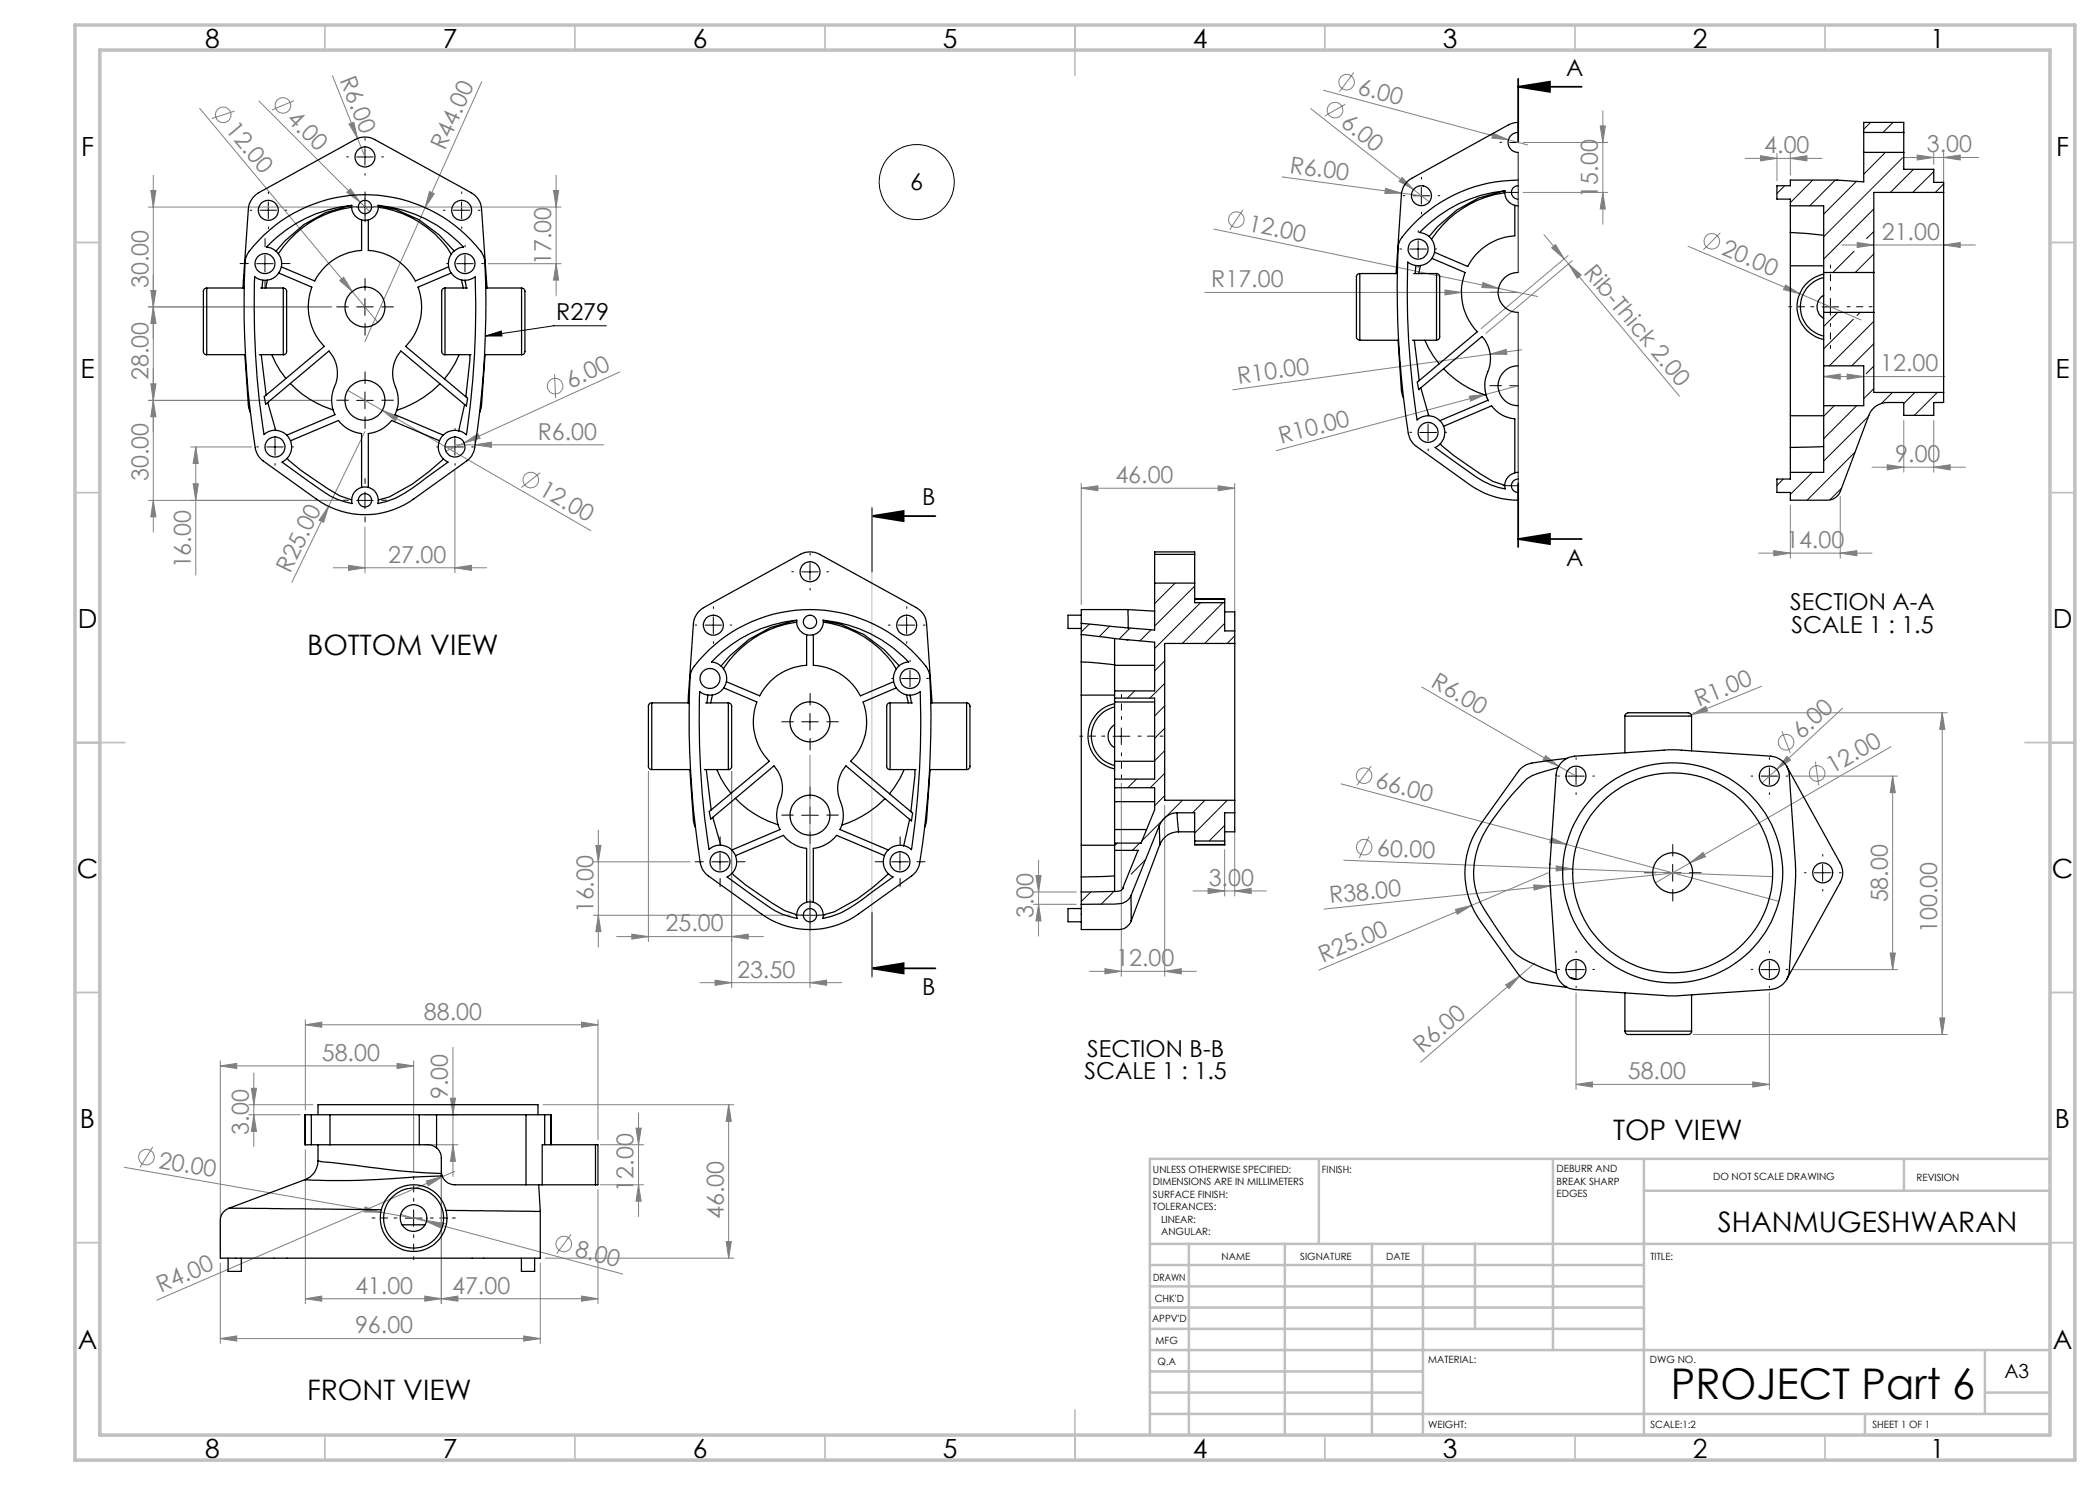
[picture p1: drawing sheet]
<svg xmlns="http://www.w3.org/2000/svg" width="420mm" height="297mm" viewBox="0 0 420 297" stroke-linecap="round" stroke-linejoin="round" font-family="sans-serif">
<g fill="none" stroke="#808080" stroke-width=".2">
<path d="M66.5 15.2l6.5 16.2M96.3 16.3l-11.3 25.2M264.7 18.1l40.8 10.9M270.8 14.5l-2.9 3.8M30.2 38.1h1l-.5 3.3zM30.7 35.1v71.3M39.9 21.7l30.5 36.6M46.9 22.2l-4.5 1.5M51.8 20.2l20.2 20.3M58.8 20.1l-4.4 1.9M69.8 24.8l1-.4 .7 3.3zM70.1 37.7l1.9 2.8-2.6-2z"/>
<path d="M85.9 38.3l1 .4-1.9 2.8zM110.7 38.1h1l-.5 3.3zM111.2 35.1v24M256.4 35.4l23.9 3.2M262.1 21.7l23.8 18.7M269.1 20.8l-4.2 2.4M277.1 37.7l3.2 .9-3.3 .1zM280.3 38.6l4 .6M280.4 35.5l2.3 2.4-2.9-1.6zM298.6 26.6l3.1 1.4-3.3-.4zM304.6 38.5h17M304.6 28.5h17"/>
<path d="M320 25.2h1.1l-.5 3.3zM320.6 38.5l.5 3.3h-1.1zM320.6 22.2v22.6M349 31.7h15.4M352.1 31.1l3.3 .6-3.3 .5zM355.4 30.7v5.5M358.1 31.7l3.3-.6v1.1zM358.1 30.7v4.3M380.4 31.5h15.3M383.4 31l3.4 .5-3.4 .5zM386.8 30.5v2.4M388.7 31.5l3.3-.5v1z"/>
<path d="M388.7 30.5v7M29.7 41.4h39.3M30.2 58.1h1l-.5 3.3zM67.9 56.1l.8-.6 1.7 2.8zM70.4 58.3l5.2 6.2M72 40.5l1.9 1.8M77 41.4h35.2M85 41.5l-12 26.8M97.6 52.7h14.6M111.2 52.7l.5 3.3h-1zM240.9 58.5h62.7M242.8 45.8l56.9 11.9"/>
<path d="M248.6 41.9l-2.6 4M289 58l3.3 .5-3.3 .5zM296.6 56.5l3.1 1.2-3.3-.2zM299.7 57.7l7.9 1.6M308.8 46.9l4 4.9M310.3 49.6l.8-.7 1.7 2.9zM312.8 51.8l.9 1M313.6 51.1l-17.4 14.6M313.7 52.8l2.5 2.2-.7 .7zM313.7 52.8l22.2 26.4M314.5 52.1l-17.3 14.6M337.6 49.2l22.3 9.5"/>
<path d="M344.1 46.6l-3.4 3.3M357.1 57l2.8 1.7-3.2-.8zM359.9 58.7l12.3 5.3M368.4 49h26.7M371.4 48.5l3.4 .5-3.4 .5zM388.7 49l3.3-.5v1zM29.7 61.4h36.6M30.2 76.8h1l-.5 3.3zM30.7 61.4l.5 3.3h-1zM69.5 78.1l48.7 28M110.9 74.9l.2 4.7M123.9 74.4l-34.7 15.8"/>
<path d="M293.9 79.2l3.3-.3-3.1 1.3zM297 77.9l.3 1.3 .5 1.2M298 70.8l3.2-.9 .2 1zM303.6 77.1l-48.4 13M304.3 70l-57.7 8M364.7 75.3l3.4-.5v1zM364.7 75.3h24.2M369.4 74.8l3.3 .5-3.3 .5zM29.7 80.1h36.6M30.7 80.1l.5 3.3h-1zM38.1 89.4h12.2M38.6 96.8h1.1l-.5 3.3z"/>
<path d="M39.2 89.4l.5 3.3h-1.1zM39.2 89.4v25.6M73 86.3l-7.3 15M76.4 82.1l3.2 1.2-.5 .9zM91 89h29.7M91 94v20.6M92.8 88.6l2.8-1.9 .4 1zM94.9 88l.1 .6M95 89l3.3-.6v1.1zM108.1 94.5l-3.8 3M216.3 97.6l3.3-.4v.9zM216.3 96.7v24.2"/>
<path d="M216.3 97.6h30.6M243.6 97.2l3.3 .4-3.3 .5zM246.9 96.7v26.7M368.1 99.3v12.4M374.4 93.4h18.7M377.4 93l3.4 .4-3.4 .6zM380.8 84.1v10.3M386.8 93.4l3.2-.4v1zM386.8 84.1v10.3M30.7 100.1l.5 3.3h-1zM65.7 101.3l-1 3.2-.9-.5zM65.7 101.3l-7.3 15.1"/>
<path d="M66.6 113.6h30.7M67.7 100.1h-38M69.7 113.1l3.3 .5-3.3 .5zM73 105.4v9.2M91 113.6l3.3-.5v1zM351.7 110.6h22.7M354.8 110.1l3.3 .5-3.3 .6zM358.1 101v10.7M368.1 110.6l3.3-.5v1.1zM284.3 137.4l27.4 15.8M352.3 137.3l-14 5.7M129.7 154.3v34"/>
<path d="M146.3 154.3v43.3M162 151v46.6M224.3 156.6v38.7M268.2 156.8l45.1 12.1M274.2 153.2l-2.8 3.9M309.1 151.1l2.6 2.1-3.1-1.2zM311.7 153.2l3.5 2M338.3 143l2.8-1.7 .4 .9zM338.3 143l-.7 .2M338.7 142.6h50.8M355.4 153.9l-3 2.7M356.4 146.2l1.7 4.5"/>
<path d="M357.4 151.3l.7 .7-2.7 1.9zM358.5 155.2h21M363.1 152.3l.6 4.8M368.5 141.6l-13.1 12.3M378.2 149.3l-40.2 23.3M378.5 155.2v38.7M378.5 155.2l.6 3.3h-1.1zM388.4 142.6l.6 3.3h-1.1zM388.4 142.6v64.3M118.7 172.4h19.3M119.2 169.1h1l-.5 3.3zM119.7 166v23.4"/>
<path d="M206.7 178.4h8.6M207.2 175.1h1l-.5 3.3zM207.7 172v15.2M232.9 161.1v34.2M238.6 178.2h14.7M241.6 177.7l3.3 .5-3.3 .5zM244.9 169.9v9.3M246.9 178.2l3.3-.5v1zM246.9 165.4v13.8M268.7 172l45.8 1.8M273.8 167.2l-1.9 4.4M306.7 177l3.4 .2-3.3 .8z"/>
<path d="M309.7 174.6l-45.9 19.4M310.1 177.2l-45.3 4.6M310.1 177.3l.1 .8M310.2 167.5l3.1 1.4-3.3-.4zM311.3 173.2l3.2 .6-3.3 .4zM313.3 168.9l42.5 11.4M314.5 173.8l40 1.5M335.2 174.6l-25.1 2.6M338 172.6l2.6-2.1 .5 .8zM338 172.6l-6.9 4M118.7 183.1h39.3M119.7 183.1l.5 3.2h-1z"/>
<path d="M123.3 187.3h29.4M126.4 186.8l3.3 .5-3.3 .5zM140 196.5h28.3M143 196l3.3 .5-3.3 .6zM146.3 187.3l3.3-.5v1zM162 196.5l3.3-.5v1.1zM206.7 180.9h8.6M207.7 180.9l.5 3.3h-1zM217.9 194.3h21.4M221 193.7l3.3 .6-3.3 .5zM232.9 194.3l3.4-.6v1.1zM291.1 181.9l3.2-.8-2.8 1.7z"/>
<path d="M301.1 197l2.9-1.8-2.2 2.5zM304 195.2l-19.9 17.2M307 192.6l-3 2.6M315.2 198.6v19.3M353.9 198.6v19.3M358.5 193.9h21M378 190.6h1.1l-.6 3.3zM44.1 213.2l3.2-.5v1zM44.1 212.2v38.4M44.1 213.2h38.6M50.3 217.7h1l-.5 3.2zM50.8 214.6v14.7"/>
<path d="M61.1 205l3.2-.6v1.1zM61.1 203.9v18.1M61.1 205h58.5M79.4 212.7l3.3 .5-3.3 .5zM82.7 212.2v22.1M90.1 219.6h1l-.5 3.4zM90.6 209.5v25.8M116.3 204.4l3.3 .6-3.3 .5zM119.6 203.9v24.1M315.2 216.9l3.3-.5v1zM315.2 216.9h38.7M338.7 206.9h50.8"/>
<path d="M350.6 216.4l3.3 .5-3.3 .5zM387.9 203.6h1.1l-.6 3.3zM24.9 233.5l51.3 9M30.6 229.4l-2.6 4.1M49.8 223h10.2M49.8 220.9h12.8M50.8 223l.5 3.3h-1zM61.1 229.9v30.8M84.9 223h6.7M84.9 228.9h6.7M85.3 236.2l3.2-.9-2.8 1.8zM88.3 235.3v25.4"/>
<path d="M88.5 235.3l-57.1 24.7M90.6 228.9l.5 3.4h-1zM90.9 234.3l-2.4 1M108.6 220.9h38.2M119.6 237.9v22.8M120.1 228.9h8.6M120.1 237h8.6M127.2 225.6h1l-.5 3.3zM127.7 222.6v20.7M127.7 237l.5 3.2h-1zM145.7 220.9l.6 3.4h-1.1zM145.7 220.9v30.7"/>
<path d="M44.1 252.6v16.1M61.1 259.7l3.2-.5v1zM61.1 259.7h58.5M73 241.4l3.2 1.1-3.4-.1zM76.2 242.5l13.1 2.3M80.2 242.9l5.1 1.4M84.9 259.2l3.4 .5-3.4 .5zM85.3 244.3l3.3 .4-.3 1zM85.3 244.3l39.2 10.5M88.3 259.7l3.3-.5v1zM108.1 252.6v16.1M109 251.6h37.8"/>
<path d="M114.2 246.9l-2.9 3.8M116.3 259.2l3.3 .5-3.3 .5zM145.2 248.3h1.1l-.6 3.3zM44.1 267.7l3.2-.5v1zM44.1 267.7h64M104.7 267.2l3.4 .5-3.4 .5z"/>
<circle cx="269.3" cy="16.4" r="1.56"/>
<circle cx="44.6" cy="23" r="1.54"/>
<circle cx="56.6" cy="21.1" r="1.56"/>
<circle cx="267" cy="22" r="1.55"/>
<circle cx="247.3" cy="43.9" r="1.56"/>
<circle cx="342.4" cy="48.3" r="1.56"/>
<circle cx="111" cy="77.2" r="1.56"/>
<circle cx="106.1" cy="96" r="1.56"/>
<circle cx="272.8" cy="155.1" r="1.55"/>
<circle cx="357.2" cy="148.5" r="1.56"/>
<circle cx="363.4" cy="154.7" r="1.56"/>
<circle cx="272.8" cy="169.4" r="1.56"/>
<circle cx="29.3" cy="231.4" r="1.57"/>
<circle cx="112.8" cy="248.8" r="1.55"/>
</g>
<g fill="none" stroke="#000" stroke-width=".2">
<path d="M71.3 31.4h3.3M73 29.7v3.4M73 39.7v3.4M282.6 39.2h3.4M284.3 37.5v3.3M301.9 28.5h1.7M301.9 38.5h1.7M51.3 52.7h3.3M52 42h3.3M53 51.1v3.3M53.7 40.4v3.3M71.3 41.4h3.3"/>
<path d="M73 59.7v3.4M90.7 42h3.3M91.3 52.7h3.4M92.3 40.4v3.3M93 51.1v3.3M281.9 49.8h3.4M283.6 48.2v3.3M301.9 58.5h1.7M366.1 59.7v3.3M71.3 61.4h3.3M73 78.4v3.3M97.1 67.2l3.2-1 .1 1z"/>
<path d="M121.3 65.2h-10.5l-13.7 2M301.9 77.1h1.7M364.4 61.4h3.3M53.3 89.4h3.4M55 87.7v3.3M71.3 80.1h3.3M73 98.4v3.3M89.3 89.4h3.4M91 87.7v3.3M284 86.5h3.3M285.6 84.8v3.4M301.9 97.2h1.7"/>
<path d="M71.3 100.1h3.3M160.3 114.4h3.4M162 112.7v3.3M141 125h3.3M142.7 123.4v3.3M179.7 125h3.3M180.3 135.7h3.4M181.3 123.4v3.3M182 134.1v3.3M160.3 144.4h3.4M162 142.7v3.3M222.6 147.2h3.4"/>
<path d="M224.3 145.6v3.3M313.5 155.2h3.4M315.2 153.6v3.3M352.2 155.2h3.3M353.9 153.6v3.3M142.3 172.4h3.4M144 170.7v3.3M160.3 163.1h3.4M162 161.4v3.3M178.3 172.4h3.4M180 170.7v3.3M332.9 174.6h3.3"/>
<path d="M334.5 172.9v3.3M362.9 174.6h3.3M364.5 172.9v3.3M160.3 183.1h3.4M162 181.4v3.3M313.5 193.9h3.4M315.2 192.2v3.4M352.2 193.9h3.3M353.9 192.2v3.4M81.1 243.6h3.3M82.7 242v3.3"/>
<circle cx="183.3" cy="36.4" r="7.5"/>
</g>
<path d="M303.6 17.4l6.4-1.1v2.1zM303.6 17.4h12.7M303.6 15.8v12.7M303.6 96.7v12.7M174.4 103.2l6.3-1v2zM174.4 103.2h12.7M174.4 101.6v12.7M303.6 107.8l6.4-1v2zM303.6 107.8h12.7M174.4 193.7l6.3-1.1v2.1zM174.4 182.6v12.7M174.4 193.7h12.7" fill="none" stroke="#000" stroke-width=".35"/>
<g fill="none" stroke="#000" stroke-width=".2" stroke-dasharray="15.2 1.3 1.3 1.3">
<path d="M53.7 38.7v-.3M69.7 31.4h-.4M73 28v-.3M73 34.7v.3M73 39.7v-1.3M76.3 31.4h.4M92.3 38.7v-.3M281 39.1h-.4M284.3 35.8v-.3M287.6 39.1h.4M300.3 28.5h-.3M302 38.5h-1.4"/>
<path d="M49.7 52.7h-1.7M50.3 42h-.3M53 49.4v-1.7M53 56v1.7M53.7 45.4v.3M56.3 52.7h1.7M57 42h.3M71.3 41.4h-1.3M73 43v1.4M73 58v-2.3M74.7 41.4h1.3M89 42h-.3"/>
<path d="M89.7 52.7h-.4M92.3 45.4v.3M93 49.4v-.4M93 56v.4M95.7 42h.3M96.3 52.7h.4M280.3 49.8h-.3M283.6 46.5v-.4M283.6 53.1v.4M284.3 42.5v.3M287 49.8h.3M300.3 58.5h-2.3"/>
<path d="M69.7 61.4h-2.4M73 64.7v2.3M73 76.7v-2.3M76.3 61.4h2.4M300.3 77.1h-2.3M51.7 89.4h-.4M55 86v-.3M55 92.7v.3M58.3 89.4h.4M69.7 80h-2.4M73 96.7v-1M73 83.4v2.3"/>
<path d="M76.3 80h2.4M87.7 89.4h-.4M91 86v-.3M91 92.7v.3M94.3 89.4h.4M282.3 86.5h-.3M285.6 83.1v-.3M285.6 89.8v.3M289 86.5h.3M302 97.1h-1.4M69.7 100h-1M73 103.4v1"/>
<path d="M76.3 100h1M158.7 114.4h-.3M162 111v-.3M162 117.7v.3M165.4 114.4h.3M139.4 125h-.4M142.7 121.7v-.3M142.7 128.4v.3M146 125h.4M178 125h-.3M178.7 135.7h-.3M181.4 121.7v-.3"/>
<path d="M181.4 128.4v.3M182 132.4v-.4M182 139v.4M184.7 125h.3M185.4 135.7h.3M158.7 144.4h-2.3M162 159.7v-2.3M162 141v-2.3M162 147.7v2.3M165.4 144.4h2.3M311.9 155.2h-.3M315.2 151.9v-.3"/>
<path d="M315.2 158.6v.3M318.6 155.2h.3M350.6 155.2h-.4M353.9 151.9v-.3M353.9 158.6v.3M357.2 155.2h.4M140.7 172.4h-1.7M144 169v-1.6M144 175.7v1.7M147.4 172.4h1.6M158.7 163h-2.3M162 166.4v2.3"/>
<path d="M165.4 163h2.3M176.7 172.4h-1.7M180 169v-1.6M180 175.7v1.7M183.4 172.4h1.6M331.2 174.6h-2.3M334.6 171.2v-2.3M334.6 177.9v2.3M337.9 174.6h2.3M361.2 174.6h-.3M364.6 171.2v-.3M364.6 177.9v.3"/>
<path d="M367.9 174.6h.3M160.4 183h-1.4M162 181.4v-1.4M162 184.7v1.3M163.7 183h1.3M311.9 193.9h-.3M315.2 190.6v-.4M315.2 197.2v.4M318.6 193.9h.3M350.6 193.9h-.4M353.9 190.6v-.4M353.9 197.2v.4"/>
<path d="M357.2 193.9h.4"/>
</g>
<path d="M366.1 58v-5M362.8 61.3h-5M366.1 64.7v5M369.4 61.3h5M221 147.2h-5M224.3 143.9v-5M224.3 150.6v5M227.6 147.2h5M79.4 243.6h-5M82.7 240.3v-5M82.7 246.9v5M86.1 243.6h5" fill="none" stroke="#000" stroke-width=".2" stroke-dasharray="15.2 1.3 1.3 1.3" stroke-dashoffset="14.6"/>
<path d="M174.4 101.2v94.5" fill="none" stroke="#c0c0c0" stroke-width=".2"/>
<g fill="none" stroke="#c0c0c0" stroke-width=".35">
<path d="M65 5v5M115 5v5M165 5v5M215 5v10M265 5v5M315 5v5M365 5v5M15 48.5h5M410 48.5h5M15 98.5h5M410 98.5h5M15 148.5h10"/>
<path d="M405 148.5h10M15 198.5h5M410 198.5h5M15 248.5h5M410 248.5h5M65 287v5M115 287v5M165 287v5M215 282v10M265 287v5M315 287v5M365 287v5"/>
</g>
<g fill="none" stroke="#c0c0c0" stroke-width=".5">
<path d="M263.8 231.8v17M310.6 231.8v38.2M328.8 231.8v55.2M328.8 238.2h81.2M380.8 231.8v6.4M410 231.8h-180v55.2M230 248.8h180M230 257.3h98.8M230 253h98.8M237.8 248.8v38.2M257 248.8v38.2M274.4 248.8v38.2"/>
<path d="M284.6 248.8v38.2M295 248.8v17M230 265.8h98.8M230 261.5h98.8M230 278.5h54.6M230 274.3h54.6M230 270h180M397 278.5h13M397 270v12.8M230 282.8h180M373 282.8v4.2"/>
</g>
<path d="M15 5h400v287h-400zM20 10h390v277h-390z" fill="none" stroke="#c0c0c0" stroke-width=".7"/>
<g fill="#000">
<path d="M97.1 67.2l3.2-1 .1 1z"/>
<path d="M303.6 17.4l6.4-1.1v2.1zM303.6 107.8l6.4-1v2z"/>
<path d="M174.4 103.2l6.3-1v2zM174.4 193.7l6.3-1.1v2.1z"/>
</g>
<g fill="#808080">
<path d="M69.8 24.8l1-.4 .7 3.3z"/>
<path d="M67.9 56.1l.8-.6 1.7 2.8z"/>
<path d="M70.1 37.7l1.9 2.8-2.6-2z"/>
<path d="M280.4 35.5l2.3 2.4-2.9-1.6z"/>
<path d="M309.1 151.1l2.6 2.1-3.1-1.2z"/>
<path d="M357.1 57l2.8 1.7-3.2-.8z"/>
<path d="M310.2 167.5l3.1 1.4-3.3-.4z"/>
<path d="M298.6 26.6l3.1 1.4-3.3-.4z"/>
<path d="M296.6 56.5l3.1 1.2-3.3-.2z"/>
<path d="M73 241.4l3.2 1.1-3.4-.1z"/>
<path d="M277.1 37.7l3.2 .9-3.3 .1z"/>
<path d="M311.3 173.2l3.2 .6-3.3 .4z"/>
<path d="M289 58l3.3 .5-3.3 .5z"/>
<path d="M306.7 177l3.4 .2-3.3 .8z"/>
<path d="M298 70.8l3.2-.9 .2 1z"/>
<path d="M293.9 79.2l3.3-.3-3.1 1.3z"/>
<path d="M338.3 143l2.8-1.7 .4 .9z"/>
<path d="M291.1 181.9l3.2-.8-2.8 1.7z"/>
<path d="M85.3 236.2l3.2-.9-2.8 1.8z"/>
<path d="M92.8 88.6l2.8-1.9 .4 1z"/>
<path d="M338 172.6l2.6-2.1 .5 .8z"/>
<path d="M301.1 197l2.9-1.8-2.2 2.5z"/>
<path d="M357.4 151.3l.7 .7-2.7 1.9z"/>
<path d="M65.7 101.3l-1 3.2-.9-.5z"/>
<path d="M85.9 38.3l1 .4-1.9 2.8z"/>
<path d="M76.4 82.1l3.2 1.2-.5 .9z"/>
<path d="M85.3 244.3l3.3 .4-.3 1z"/>
<path d="M313.7 52.8l2.5 2.2-.7 .7zM310.3 49.6l.8-.7 1.7 2.9z"/>
<path d="M116.3 259.2l3.3 .5-3.3 .5zM88.3 259.7l3.3-.5v1z"/>
<path d="M79.4 212.7l3.3 .5-3.3 .5zM44.1 213.2l3.2-.5v1z"/>
<path d="M95 89l3.3 .5v-1.1zM354.8 110.1l3.3 .5-3.3 .6zM368.1 110.6l3.3-.5v1.1z"/>
<path d="M69.7 113.1l3.3 .5-3.3 .5zM91 113.6l3.3-.5v1z"/>
<path d="M315.2 216.9l3.3-.5v1zM350.6 216.4l3.3 .5-3.3 .5z"/>
<path d="M126.4 186.8l3.3 .5-3.3 .5zM146.3 187.3l3.3-.5v1z"/>
<path d="M162 196.5l3.3-.5v1.1zM143 196l3.3 .5-3.3 .6z"/>
<path d="M371.4 48.5l3.4 .5-3.4 .5zM388.7 49l3.3-.5v1zM383.4 31l3.4 .5-3.4 .5zM388.7 31.5l3.3-.5v1z"/>
<path d="M221 193.7l3.3 .6-3.3 .5zM232.9 194.3l3.4-.6v1.1z"/>
<path d="M243.6 97.2l3.3 .4-3.3 .5zM216.3 97.6l3.3-.4v.9zM246.9 178.2l3.3-.5v1zM241.6 177.7l3.3 .5-3.3 .5z"/>
<path d="M386.8 93.4l3.2-.4v1zM377.4 93l3.4 .4-3.4 .6z"/>
<path d="M90.1 219.6h1l-.5 3.4zM90.6 228.9l.5 3.4h-1z"/>
<path d="M127.2 225.6h1l-.5 3.3zM127.7 237l.5 3.2h-1z"/>
<path d="M38.6 96.8h1.1l-.5 3.3zM39.2 89.4l.5 3.3h-1.1zM320.6 38.5l.5 3.3h-1.1zM320 25.2h1.1l-.5 3.3z"/>
<path d="M50.8 223l.5 3.3h-1zM50.3 217.7h1l-.5 3.2zM30.7 61.4l.5 3.3h-1zM30.2 38.1h1l-.5 3.3zM30.7 100.1l.5 3.3h-1zM30.2 76.8h1l-.5 3.3z"/>
<path d="M388.4 142.6l.6 3.3h-1.1zM387.9 203.6h1.1l-.6 3.3z"/>
<path d="M378.5 155.2l.6 3.3h-1.1zM378 190.6h1.1l-.6 3.3zM30.2 58.1h1l-.5 3.3zM30.7 80.1l.5 3.3h-1zM110.7 38.1h1l-.5 3.3zM111.2 52.7l.5 3.3h-1zM119.2 169.1h1l-.5 3.3zM119.7 183.1l.5 3.2h-1z"/>
<path d="M145.2 248.3h1.1l-.6 3.3zM145.7 220.9l.6 3.4h-1.1z"/>
<path d="M207.2 175.1h1l-.5 3.3zM207.7 180.9l.5 3.3h-1z"/>
<path d="M61.1 205l3.2-.6v1.1zM116.3 204.4l3.3 .6-3.3 .5zM61.1 259.7l3.2-.5v1zM84.9 259.2l3.4 .5-3.4 .5z"/>
<path d="M364.7 75.3l3.4-.5v1zM369.4 74.8l3.3 .5-3.3 .5z"/>
<path d="M352.1 31.1l3.3 .6-3.3 .5zM358.1 31.7l3.3-.6v1.1z"/>
<path d="M44.1 267.7l3.2-.5v1zM104.7 267.2l3.4 .5-3.4 .5z"/>
</g>
<g fill="none" stroke="#000" stroke-width=".25">
<path d="M301 38.2a22.7 22.7 0 0 0-15.2 9.1M301 38.6a20.9 20.9 0 0 0-14.7 9.2M303.6 37.1a1.34 1.34 0 0 0-1.3 1.4 1.34 1.34 0 0 0 1.3 1.3M303.6 36a29.2 29.2 0 0 0-23.6 12.2l-.2 .5a169.4 169.4 0 0 0 2.1 38.7l.5 1.1 .6 .5 10.9 7.9a16.7 16.7 0 0 0 9.7 3.1M303.6 26.5a1.99 1.99 0 0 0-2 2 1.99 1.99 0 0 0 2 2M303.6 24.5l-1 .1-.9 .4-19.3 10.7a4 4 0 0 0-2.1 3.2l-1 14.3M372.7 30.5v5.9a111.1 111.1 0 0 0-14.6-.4v1.1h-2.7v2.7h2.7v1.4M372.7 26.5v4M372.7 30.5h8.1M372.7 26.5v-2h8.1v2M372.7 26.5h8.1M380.8 26.5v4"/>
<path d="M380.8 30.5v3.4h6v2.6h1.9v2M388.7 38.5v40M388.7 38.5h-13.9v16M41.3 57.6a.87 .87 0 0 0-.6 1.2v11a.8 .8 0 0 0 .6 1.1M41.3 57.6v13.3M41.3 57.6h7.5M48.7 56.1l1-14.3a4.2 4.2 0 0 1 2-3.2l19.3-10.7a4.1 4.1 0 0 1 3.9 0l19.4 10.7a4 4 0 0 1 2 3.2l1 14.3M48.7 56.1l-.1 1.5M48.7 56.1h.2M52.1 57.6h4.6M52.6 56l-.2 1.6M52.8 47a29.2 29.2 0 0 1 43.7 3.8l.3 .8a129.5 129.5 0 0 1 .1 19.5l-.2 3.7a129.5 129.5 0 0 1-1.9 15.5l-.6 1.1-.6 .6-10.9 7.8a16.7 16.7 0 0 1-19.4 0l-10.6-7.6a3.9 3.9 0 0 1-1.7-2.6 175 175 0 0 1-1.9-38l.7-1.3z"/>
<path d="M53.3 49.4a27 27 0 0 1 17-8.3 2.67 2.67 0 0 0 2.7 3 2.67 2.67 0 0 0 2.6-3 27.2 27.2 0 0 1 17.1 8.3 3.3 3.3 0 0 0-2.8 4.6 3.3 3.3 0 0 0 5.1 1.4 171.8 171.8 0 0 1-1.7 31.6 3.3 3.3 0 0 0-5.1 .5 3.3 3.3 0 0 0 1.4 4.9l-4.2 3.1a22.5 22.5 0 0 1-9.8 5.2 2.66 2.66 0 0 0-2.6-3.3 2.66 2.66 0 0 0-2.6 3.3 13.5 13.5 0 0 1-5.7-2.4l-8.3-5.9a3.3 3.3 0 0 0 1.4-4.8 3.3 3.3 0 0 0-5-.7 165.6 165.6 0 0 1-1.9-31.6 3.3 3.3 0 0 0 5.2-1.3 3.3 3.3 0 0 0-2.8-4.6zM53.5 56l-.4 1.6M55.7 54.6l6.7 2.8a11.5 11.5 0 0 0 2.4 11.9l-12 10 .3 1.6 12.7-10.7a6.9 6.9 0 0 1 .8 7.8 6.5 6.5 0 0 0 .4 4.9l-9.6 4.1M56.7 57.6a.87 .87 0 0 1 .6 1.2v11a.8 .8 0 0 1-.6 1.1M56.7 57.6v13.3M70.3 41.1a22.7 22.7 0 0 0-15.1 9.1M70.3 41.4a20.8 20.8 0 0 0-14.6 9.4M72.3 44v6.1a11.2 11.2 0 0 0-9.4 6.1l-6.6-2.8M73.7 44v6.1a11.3 11.3 0 0 1 9.4 6.1l6.6-2.8M75.6 41.1a23.1 23.1 0 0 1 15.2 9.1M75.7 41.4a20.4 20.4 0 0 1 14.5 9.4M89 57.6a.87 .87 0 0 0-.7 1.2v11a.8 .8 0 0 0 .7 1.1"/>
<path d="M89 57.6v13.3M89 57.6h4.5M90.2 54.6l-6.6 2.8a11.3 11.3 0 0 1-2.5 11.9l12.4 10.4-.2 1.5-13.1-11a7 7 0 0 0-.9 7.8l.2 .7a6.2 6.2 0 0 1-.5 4.2l9.7 4.1M92.3 56l.4 1.6M93 56.1l.3 1.5M97.1 56.1h.2M97.2 57.6h7.1M97.3 56.1l.1 1.5M104.3 57.6a.87 .87 0 0 1 .7 1.2v11a.8 .8 0 0 1-.7 1.1M104.3 57.6v13.3M272 54.7a.85 .85 0 0 0-.7 1.2v11.4a.69 .69 0 0 0 .7 .7M272 54.7v13.3"/>
<path d="M272 54.7h7.5M279.3 53.2l-.1 1.5M279.3 53.2h.2M282.8 54.7h4.5M283.2 53.1l-.2 1.6M284.1 53.1l-.4 1.6M286.4 51.7l6.6 2.8a11.4 11.4 0 0 0 2.5 11.9l-12 10 .2 1.5 12.7-10.6a6.9 6.9 0 0 1 .9 7.8 6.8 6.8 0 0 0 .3 4.9l-9.6 4.1M287.3 54.7a.85 .85 0 0 1 .6 1.2v11.4a.69 .69 0 0 1-.6 .7M287.3 54.7v13.3M303 41.1v6.1a11.3 11.3 0 0 0-9.5 6.1l-6.6-2.9M303.6 41.2a2.67 2.67 0 0 1-2.6-3 26.9 26.9 0 0 0-17.1 8.3 3.3 3.3 0 0 1 2.8 4.5 3.3 3.3 0 0 1-5.1 1.4 166.2 166.2 0 0 0 1.8 31.6 3.3 3.3 0 0 1 5 .7 3.3 3.3 0 0 1-1.4 4.8l5.1 3.7a19.7 19.7 0 0 0 8.9 4.6 2.69 2.69 0 0 1 2.6-3.3M303.6 54.5a4 4 0 0 0-4 4 4 4 0 0 0 4 4"/>
<path d="M358.1 46.5l6.6 .6M358.1 41.2v5.3M358.1 53.2v29.9M358.1 46.5v6.7h6.6M358.1 41.2h6.6v13.3M364.7 54.8a6.7 6.7 0 0 0-5.3 6.6 6.7 6.7 0 0 0 5.3 6.5M364.7 59.1a2.66 2.66 0 0 0 0 4.6M364.7 54.5v8M364.7 55.5a6 6 0 0 0-4.6 5.9 6 6 0 0 0 4.6 5.8M364.7 54.5h10.1M374.8 54.5v8M41.3 70.9h7.8"/>
<path d="M49 70.9l.7 10.1 .4 1.5M51.9 70.9h4.8M52.2 70.9l1 8.1M54.4 70.9l1.7 3.3 1.1 1.5M58.1 76.7a20 20 0 0 0 8.5 5.3M88 76.8a21.5 21.5 0 0 1-8.6 5.3M89 70.9h5.2M91.8 70.9l-.8 1.8-2.1 3.1M94 70.9v1.1l-.8 7.4M96.9 70.9h7.4M97 70.9l-.7 10.1-.4 1.5M272 68h7.7"/>
<path d="M279.6 68l.7 10.1 .4 1.5M282.5 68h4.8M282.9 68l.9 8.1M284.2 77.6l1.6 5.5M285 68l.7 1.6 2.1 3.2M288.7 73.8a20 20 0 0 0 8.6 5.3M303.6 73.2a4 4 0 0 0-4 3.9 4 4 0 0 0 4 4M364.7 73.2v7.9M364.7 62.5v10.7M364.7 73.2h8v7.9h-8M364.7 62.5h10.1M374.8 62.5v16h13.9"/>
<path d="M388.7 78.5v2h-1.9v2.6h-6v-2.6h-3.3a4 4 0 0 0-3.7 2.6l-5.7 15.2a2.93 2.93 0 0 1-3.4 1.7h-6.6v-1.5h-2.7v-2.7h2.7v-1.3M53.6 80.5l1.5 5.5M57.4 91.6l.3 .4a81.6 81.6 0 0 0 10.2 7.2l2.4 .8M58.1 88.2l9.6-4.1a6.6 6.6 0 0 0 4.6 2.6v10.8M87.9 88.2l-9.6-4.1a6.7 6.7 0 0 1-4.6 2.6v10.8M88.7 91.8l-3 2.6-3.3 2.4-4.5 2.6-2.2 .6M92.9 80.9l-1.2 5.4M288.1 88.8l.2 .3a84.1 84.1 0 0 0 10.3 7.2l2.4 .8M288.7 85.3l9.6-4.1a6.5 6.5 0 0 0 4.7 2.6v10.8M303.6 95.8a1.34 1.34 0 0 0-1.3 1.4 1.34 1.34 0 0 0 1.3 1.3M358.1 89.5v5M364.7 89.3l-6.6 .2"/>
<path d="M364.7 83.1h-6.6v6.4M364.7 81.1v13.4h-6.6M230.9 110.9v15.1l-5.3-.4M230.9 110.9v-.5h8v.5M230.9 116.6h8M230.9 110.9h8M238.9 119.8h6M238.9 110.9v9.6h6M244.9 119.8v6.4h2M137.7 139l1-14.2a4.1 4.1 0 0 1 2-3.3l19.4-10.6a4.1 4.1 0 0 1 3.8 0l19.4 10.6a3.9 3.9 0 0 1 2 3.3l1 14.2M137.7 139l-.1 1.6M137.7 139h.2"/>
<path d="M141.6 139l-.2 1.6M141.8 130a29.2 29.2 0 0 1 43.7 3.8l.3 .8a129.5 129.5 0 0 1 .1 19.5l-.2 3.7a129.5 129.5 0 0 1-1.9 15.5l-.6 1-.6 .6-10.9 7.9a16.7 16.7 0 0 1-19.4 0l-10.6-7.6a3.9 3.9 0 0 1-1.6-2.7 175 175 0 0 1-2-37.9l.8-1.4zM142.3 132.4a27 27 0 0 1 17-8.4 2.67 2.67 0 0 0 2.7 3 2.67 2.67 0 0 0 2.6-3 27.2 27.2 0 0 1 17.1 8.4 3.3 3.3 0 0 0-2.8 4.5 3.3 3.3 0 0 0 5.1 1.5 171.8 171.8 0 0 1-1.7 31.5 3.3 3.3 0 0 0-5.1 .6 3.3 3.3 0 0 0 1.4 4.9l-4.2 3a22.5 22.5 0 0 1-9.8 5.3 2.66 2.66 0 0 0-2.6-3.3 2.66 2.66 0 0 0-2.6 3.3 13.5 13.5 0 0 1-5.7-2.4l-8.3-5.9a3.3 3.3 0 0 0 1.4-4.8 3.3 3.3 0 0 0-5-.7 165.6 165.6 0 0 1-1.9-31.6 3.3 3.3 0 0 0 5.2-1.4 3.3 3.3 0 0 0-2.8-4.5zM142.5 139l-.4 1.6M144.7 137.6l6.7 2.8a11.5 11.5 0 0 0 2.4 11.9l-11.9 10 .2 1.5 12.7-10.6a6.9 6.9 0 0 1 .8 7.8 6.5 6.5 0 0 0 .4 4.9l-9.6 4.1M159.3 124.1a22.7 22.7 0 0 0-15.1 9.1M159.3 124.4a20.8 20.8 0 0 0-14.6 9.3M161.3 127v6.1a11.2 11.2 0 0 0-9.4 6.1l-6.6-2.9M162.7 127v6.1a11.3 11.3 0 0 1 9.4 6.1l6.6-2.9M164.6 124.1a23.1 23.1 0 0 1 15.2 9.1M164.7 124.4a20.4 20.4 0 0 1 14.5 9.4M179.2 137.6l-6.6 2.8a11.3 11.3 0 0 1-2.5 11.9l12.4 10.3-.2 1.6-13.1-11a7 7 0 0 0-.9 7.8l.2 .7a6.2 6.2 0 0 1-.5 4.2l9.7 4.1"/>
<path d="M181.3 139l.4 1.6M182 139l.3 1.6M186.1 139h.2M186.3 139l.1 1.6M216.3 121.9h9.3M216.3 124.7l9.3 .9M216.3 124.7v2.2l9.3 1.1M216.3 122v2.7M216.3 126.9v5.5M216.3 123h-2.7v2.7h2.7M216.3 132.4l6.6 .6M216.3 139.1v29.9"/>
<path d="M216.3 132.4v6.6M216.3 139h6.6M222.9 133.1v5.1M222.9 139.6h8v16.2h-8M222.9 127.7v5.4M222.9 138.2v2.2M222.9 133.1h8M225.4 127.9l5.5 .5v9.8h-8M225.6 121.9l5.3 .3M225.6 121.9v3.7M244.9 122.4h2v3.8M246.9 128.7v31.4"/>
<path d="M246.9 126.2v2.5M246.9 128.7h-14v31.4h14M130.4 140.6a.87 .87 0 0 0-.7 1.2v11a.8 .8 0 0 0 .7 1.1M130.4 140.6v13.3M130.4 140.6h7.4M130.4 153.9h7.7M138 153.9l.7 10.1 .4 1.5M140.9 153.9h4.8M141.1 140.6h4.6M141.3 153.9l.9 8.1M143.4 153.9l.7 1.6 2.1 3.2M145.7 140.6a.87 .87 0 0 1 .6 1.2v11a.8 .8 0 0 1-.6 1.1"/>
<path d="M145.7 140.6v13.3M147.1 159.7a20 20 0 0 0 8.5 5.3M177 159.7a21.5 21.5 0 0 1-8.6 5.3M178 140.6a.87 .87 0 0 0-.7 1.2v11a.8 .8 0 0 0 .7 1.1M178 140.6v13.3M178 140.6h4.5M178 153.9h5.2M180.8 153.9l-.8 1.7-2.1 3.1M183 153.9v1.1l-.8 7.3M185.9 153.9h7.4M186 153.9l-.7 10.1-.4 1.5M186.2 140.6h7.1"/>
<path d="M193.3 140.6a.87 .87 0 0 1 .7 1.2v11a.8 .8 0 0 1-.7 1.1M193.3 140.6v13.3M222.9 140.7a6.7 6.7 0 0 0-5.3 6.5 6.7 6.7 0 0 0 5.3 6.6M222.9 145a2.7 2.7 0 0 0 0 4.6M222.9 140.4v11.9M222.9 157.5v2.8M222.9 141.4a6 6 0 0 0-4.6 5.8 6 6 0 0 0 4.6 5.9M222.9 157.5h8v4.5l-2.7 6.6h-5.3M222.9 152.3v5.2M222.9 152.3h8M222.9 140.4h8M311.6 153.5l-1.9 .6a14.2 14.2 0 0 0-4.3 1.6 54.2 54.2 0 0 0-8.9 11.5 14.6 14.6 0 0 0 1.4 16.2l1.8 2.8a28.6 28.6 0 0 0 3.6 4.7 32.5 32.5 0 0 0 8 3.8"/>
<path d="M312.4 152.4a4.2 4.2 0 0 1 2.5-1.2l18.8-1.2h1.7l18.8 1.2a4 4 0 0 1 3.7 3.8l1.2 18.7v2.6l-1.2 17.9a4 4 0 0 1-3.7 3.7l-18.8 1.3h-1.7l-18.8-1.3a4 4 0 0 1-3.7-3.7l-1.3-19.2 1.3-20a4.1 4.1 0 0 1 1.2-2.6zM313.4 151.7l-7 .9a4.2 4.2 0 0 0-2.7 1.6l-7.6 10.6a16.6 16.6 0 0 0 0 19.5l7.6 10.6a4.2 4.2 0 0 0 2.7 1.6l7 1M325 143.2a1.01 1.01 0 0 1 1.4-.6h6.1a25.1 25.1 0 0 1 5.5 .1l.3 .5M325 143.2h13.3M325 143.2v7.4M338.3 143.2v7M357.4 153.3l10.7 19.3a4 4 0 0 1 0 3.9l-10.7 19.3M142.6 163.5l1.5 5.5M146.4 174.6l.3 .4a81.6 81.6 0 0 0 10.3 7.1l2.3 .8M147.1 171.1l9.6-4a6.9 6.9 0 0 0 4.6 2.6v10.7M176.9 171.1l-9.6-4a7.1 7.1 0 0 1-4.6 2.6v10.7M177.7 174.8l-3 2.6-3.3 2.4-4.5 2.5-2.2 .7"/>
<path d="M181.9 163.9l-1.2 5.3M216.3 175.4v3M222.9 170.1h4.7l-3.1 7.5M222.9 160.3v5.6M222.9 175.2l-6.6 .2M222.9 169h-6.6v6.4M222.9 165.9v12.4M222.9 165.9h6.4M222.9 160.3h8M224.7 177.5a1.45 1.45 0 0 1-1.5 .8l-6.9 .1v7.5h1.7a32.7 32.7 0 0 0 6.9-.2 2.76 2.76 0 0 0 1.3-1.5M226.2 179.1a3.1 3.1 0 0 1-3.4 1.7l-6.5 .1M226.2 179.1v5.1"/>
<path d="M231.8 165.2l-5.6 13.9M231.8 165.2l.2 3.7M232 168.9l-5.8 15.3M235.4 162.6a3.9 3.9 0 0 0-3.6 2.6M235.4 162.6l.3 3.8M235.4 162.6h3.5v6.3M235.7 166.4a4 4 0 0 0-3.7 2.6v-.1M235.7 166.4h3.2M238.9 168.9h6M238.9 168.2h6M246.9 162.6v3.8h-2M246.9 162.6h-2v6.3"/>
<path d="M246.9 160.1v2.5M216.3 181.7h-2.7v2.7h2.7M314.1 195.5l1.3 .4M325 198.6v7.6M338.3 199v7.2M325 206.2a.82 .82 0 0 0 1.1 .7h11.4a.67 .67 0 0 0 .8-.7M325 206.2h13.3M61 235.9l-15.2 5.7M61 235.9h.1M61.1 223v5.9M61.1 223h1.2M61.1 228.9h1.2"/>
<path d="M62.3 228.9h3.7M62.3 223h3.7M62.3 223v5.9M63.6 232.2a3.9 3.9 0 0 1-2.6 3.7M63.6 223v-2.1h44v2.1M63.6 232.2l8.8 1.1a140.4 140.4 0 0 0 15.9 1.4M63.6 228.9v3.3M66 223h17.9M66 223v5.9M66 228.9h17.9M83.9 228.9h.8a3.8 3.8 0 0 1 2.6 .7M83.9 223h3.4"/>
<path d="M83.9 223v5.9M87.3 229.6a2.61 2.61 0 0 1 1 2v2.7a2.69 2.69 0 0 0 2.6 2.7h14.3M87.3 223v6.6M87.3 223h17.9M88.3 234.7v.5M88.3 235.2h.1M88.3 235.2l-3.9 .1a161.8 161.8 0 0 1-23.4 .6M88.3 234.7h.1M105.2 237h3.2M105.2 223h3.7M105.2 223v14M107.7 237l.4 5.3"/>
<path d="M108.4 237h10.7M108.9 223h1.2M108.9 223v5.9M110.1 223l.1 5.9M110.1 223v5.9M119.1 228.9h.5v8.1h-.5M119.1 228.9h-10.7v8.1M119.1 228.9v8.1M45.6 251.6v2.7h2.7v-2.7M45.8 241.6a2.66 2.66 0 0 0-1.7 2.9v7.1h64v-9.3M45.8 241.6l30.5 .3M80.4 245h4.6"/>
<path d="M89.2 242.1l18.9 .2M104.3 251.6v2.7h2.6v-2.7"/>
<circle cx="73" cy="31.4" r="2"/>
<circle cx="284.3" cy="39.1" r="2"/>
<circle cx="53" cy="52.7" r="2"/>
<circle cx="53.7" cy="42.1" r="2"/>
<circle cx="73" cy="41.4" r="1.33"/>
<circle cx="92.3" cy="42.1" r="2"/>
<circle cx="93" cy="52.7" r="2"/>
<circle cx="283.6" cy="49.8" r="1.99"/>
<circle cx="73" cy="61.4" r="4"/>
<circle cx="55" cy="89.4" r="2.01"/>
<circle cx="73" cy="80.1" r="4"/>
<circle cx="91" cy="89.4" r="2.01"/>
<circle cx="285.6" cy="86.5" r="2"/>
<circle cx="73" cy="100.1" r="1.33"/>
<circle cx="162" cy="114.4" r="2"/>
<circle cx="142" cy="135.7" r="2"/>
<circle cx="142.7" cy="125" r="2"/>
<circle cx="162" cy="124.4" r="1.33"/>
<circle cx="181.3" cy="125" r="2"/>
<circle cx="182" cy="135.7" r="2"/>
<circle cx="162" cy="144.4" r="4"/>
<circle cx="315.2" cy="155.2" r="2.01"/>
<circle cx="353.9" cy="155.2" r="2.01"/>
<circle cx="144" cy="172.4" r="2.01"/>
<circle cx="162" cy="163" r="4"/>
<circle cx="180" cy="172.4" r="2.01"/>
<circle cx="334.5" cy="174.6" r="20"/>
<circle cx="334.5" cy="174.6" r="22"/>
<circle cx="334.5" cy="174.6" r="4"/>
<circle cx="364.5" cy="174.6" r="2.01"/>
<circle cx="162" cy="183" r="1.33"/>
<circle cx="315.2" cy="193.9" r="2.01"/>
<circle cx="353.9" cy="193.9" r="2.01"/>
<circle cx="82.7" cy="243.6" r="2.66"/>
<circle cx="82.7" cy="243.6" r="6.7"/>
<circle cx="82.7" cy="243.6" r="6"/>
</g>
<g fill="none" stroke="#000" stroke-width=".2">
<path d="M303.6 30.5v24M303.6 24.5v2M356.9 37.1l-1.5 1.6M358.1 36v.1M362.5 36l-4.4 4.5M367.1 36l-5.1 5.2M371.3 36.3l-6.6 6.5M374.1 24.5l-1.4 1.4M377.1 30.5l-4.4 4.4M378.6 24.5l-2 2M380.4 31.7l-15.7 15.6M382.7 33.9l-4.6 4.6"/>
<path d="M386.8 34.3l-4.2 4.2M388.7 36.8l-1.6 1.7M370.8 50.3l-4.2 4.2M374.8 41.8l-10.1 10M374.8 46.3l-1.5 1.4M374.8 50.8l-3.7 3.7M303.6 62.5v37.5M367.5 62.5l-2.8 2.8M370.7 63.8l-6 6M372 62.5l-.6 .6M374.7 73.3l-1.5 1.5M374.8 64.3l-8.9 8.9"/>
<path d="M374.8 68.8l-4.5 4.4M374.8 77.7l-2.1 2M378.5 78.5l-2.2 2.2M383 78.5l-2.2 2.2M387.5 78.5l-4.6 4.6M356.7 95.8l-1.3 1.3M362.5 94.5l-4.4 4.4M366.9 81.1l-2.2 2.2M368.3 97.6l-2.4 2.4M371 90.4l-9.6 9.6M371.3 81.1l-6.6 6.6M373.7 83.3l-9 8.9"/>
<path d="M235 116.6l-4.1 4.1M238.9 117.2l-8 8M217.9 124.8l-1.6 1.6M221.9 125.2l-2 2.1M226.1 125.6l-2.2 2.2M226.9 138.2l-1.4 1.4M230.2 125.9l-2.2 2.3M232.9 132.2l-2 2M232.9 136.7l-2.9 2.9M240.1 120.5l-9.2 9.2M244.6 120.5l-8.1 8.2M244.9 124.7l-4 4"/>
<path d="M246.9 127.2l-1.5 1.5M227.3 155.8l-1.8 1.7M232.9 141.2l-2 2M232.9 145.7l-2 2M232.9 150.1l-2 2M232.9 154.7l-2.9 2.8M232.9 159.1l-2 2M218.2 178.4l-1.9 1.9M222.8 178.3l-2.6 2.5M223.4 168.6l-.5 .5M227.9 168.6l-1.4 1.5M229.1 171.9l-2.9 2.9"/>
<path d="M236.5 160.1l-8.1 8.1M241 160.1l-2.5 2.5M244.9 165.1l-3.1 3.1M245.5 160.1l-6.6 6.5"/>
</g>
<text font-size="8.5" x="334.2" y="279.7">PROJECT Part 6</text>
<g font-size="5.6">
<text x="61.4" y="130.9">BOTTOM VIEW</text>
<text x="322.6" y="228">TOP VIEW</text>
<text x="343.5" y="246.4">SHANMUGESHWARAN</text>
<text x="61.4" y="279.9">FRONT VIEW</text>
</g>
<g font-size="5.3">
<text x="41" y="9.5">8</text>
<text x="88.5" y="9.5">7</text>
<text x="138.5" y="9.5">6</text>
<text x="188.5" y="9.5">5</text>
<text x="238.5" y="9.5">4</text>
<text x="288.5" y="9.5">3</text>
<text x="338.5" y="9.5">2</text>
<text x="386" y="9.5">1</text>
<text x="16.2" y="31.3">F</text>
<text x="411.2" y="31.3">F</text>
<text x="16.1" y="75.5">E</text>
<text x="411.1" y="75.5">E</text>
<text x="15.5" y="125.5">D</text>
<text x="410.5" y="125.5">D</text>
<text x="15.4" y="175.5">C</text>
<text x="410.4" y="175.5">C</text>
<text x="16" y="225.5">B</text>
<text x="411" y="225.5">B</text>
<text x="15.5" y="269.8">A</text>
<text x="410.5" y="269.8">A</text>
<text x="41" y="291.5">8</text>
<text x="88.5" y="291.5">7</text>
<text x="138.5" y="291.5">6</text>
<text x="188.5" y="291.5">5</text>
<text x="238.5" y="291.5">4</text>
<text x="288.5" y="291.5">3</text>
<text x="338.5" y="291.5">2</text>
<text x="386" y="291.5">1</text>
</g>
<g font-size="4.7" fill="#808080">
<text x="67.9" y="16" transform="rotate(68 67.9 16)">R6.00</text>
<text x="271.4" y="18.7" transform="rotate(15 271.4 18.7)">6.00</text>
<text x="45" y="26" transform="rotate(50 45 26)">12.00</text>
<text x="57.2" y="24.1" transform="rotate(45 57.2 24.1)">4.00</text>
<text x="268" y="24.9" transform="rotate(38 268 24.9)">6.00</text>
<text x="89" y="30.3" transform="rotate(-66 89 30.3)">R44.00</text>
<text x="257.8" y="34.6" transform="rotate(8 257.8 34.6)">R6.00</text>
<text x="352.9" y="30.6">4.00</text>
<text x="385.4" y="30.5">3.00</text>
<text x="319.6" y="39.5" transform="rotate(-90 319.6 39.5)">15.00</text>
<text x="249.5" y="46.1" transform="rotate(12 249.5 46.1)">12.00</text>
<text x="376.3" y="48">21.00</text>
<text x="110.2" y="53" transform="rotate(-90 110.2 53)">17.00</text>
<text x="344.1" y="50.8" transform="rotate(23 344.1 50.8)">20.00</text>
<text x="29.7" y="57.6" transform="rotate(-90 29.7 57.6)">30.00</text>
<text x="242.3" y="57.5">R17.00</text>
<text x="316.6" y="54.6" transform="rotate(50 316.6 54.6)">Rib-Thick 2.00</text>
<text x="29.7" y="76" transform="rotate(-90 29.7 76)">28.00</text>
<text x="114.1" y="77.7" transform="rotate(-25 114.1 77.7)">6.00</text>
<text x="247.7" y="76.7" transform="rotate(-8 247.7 76.7)">R10.00</text>
<text x="376" y="74.3">12.00</text>
<text x="107.5" y="87.9">R6.00</text>
<text x="256.2" y="88.8" transform="rotate(-15 256.2 88.8)">R10.00</text>
<text x="379.1" y="92.4">9.00</text>
<text x="29.7" y="96.2" transform="rotate(-90 29.7 96.2)">30.00</text>
<text x="107.5" y="98.8" transform="rotate(30 107.5 98.8)">12.00</text>
<text x="223.1" y="96.6">46.00</text>
<text x="38.2" y="113.7" transform="rotate(-90 38.2 113.7)">16.00</text>
<text x="77.6" y="112.5">27.00</text>
<text x="357.2" y="109.6">14.00</text>
<text x="58.1" y="114.8" transform="rotate(-64 58.1 114.8)">R25.00</text>
<text x="286" y="137.2" transform="rotate(30 286 137.2)">R6.00</text>
<text x="339.8" y="141.4" transform="rotate(-22 339.8 141.4)">R1.00</text>
<text x="360.3" y="147.9" transform="rotate(-43 360.3 147.9)">6.00</text>
<text x="366.5" y="154.9" transform="rotate(-30 366.5 154.9)">12.00</text>
<text x="274.9" y="157.4" transform="rotate(15 274.9 157.4)">66.00</text>
<text x="275.4" y="171.2" transform="rotate(2 275.4 171.2)">60.00</text>
<text x="241.7" y="177.2">3.00</text>
<text x="118.7" y="182.7" transform="rotate(-90 118.7 182.7)">16.00</text>
<text x="206.7" y="183.6" transform="rotate(-90 206.7 183.6)">3.00</text>
<text x="266" y="180.7" transform="rotate(-6 266 180.7)">R38.00</text>
<text x="377.5" y="180.5" transform="rotate(-90 377.5 180.5)">58.00</text>
<text x="133.1" y="186.3">25.00</text>
<text x="387.5" y="186.7" transform="rotate(-90 387.5 186.7)">100.00</text>
<text x="147.4" y="195.5">23.50</text>
<text x="223.3" y="193.2">12.00</text>
<text x="264.6" y="192.6" transform="rotate(-23 264.6 192.6)">R25.00</text>
<text x="84.8" y="203.9">88.00</text>
<text x="64.4" y="212.2">58.00</text>
<text x="284.5" y="210.8" transform="rotate(-41 284.5 210.8)">R6.00</text>
<text x="325.6" y="215.9">58.00</text>
<text x="89.6" y="219.8" transform="rotate(-90 89.6 219.8)">9.00</text>
<text x="49.8" y="226.9" transform="rotate(-90 49.8 226.9)">3.00</text>
<text x="31.5" y="233.5" transform="rotate(10 31.5 233.5)">20.00</text>
<text x="126.7" y="238.3" transform="rotate(-90 126.7 238.3)">12.00</text>
<text x="144.7" y="243.8" transform="rotate(-90 144.7 243.8)">46.00</text>
<text x="114.8" y="251.1" transform="rotate(15 114.8 251.1)">8.00</text>
<text x="32.2" y="258.6" transform="rotate(-23 32.2 258.6)">R4.00</text>
<text x="71" y="258.7">41.00</text>
<text x="90.4" y="258.7">47.00</text>
<text x="71" y="266.7">96.00</text>
</g>
<g font-size="4.7">
<text x="313.2" y="15.2">A</text>
<text x="182.1" y="38.1">6</text>
<text x="111.2" y="64.1">R279</text>
<text x="184.4" y="101.1">B</text>
<text x="313.2" y="113.1">A</text>
<text x="358.1" y="122">SECTION A-A</text>
<text x="358.3" y="126.6">SCALE 1 : 1.5</text>
<text x="184.4" y="199">B</text>
<text x="216.9" y="215.9">SCALE 1 : 1.5</text>
<text x="217.5" y="211.4">SECTION B-B</text>
</g>
<text font-size="3.9" x="400.9" y="275.5">A3</text>
<g font-size="2">
<text x="230.6" y="234.6">UNLESS OTHERWISE SPECIFIED:</text>
<text x="230.6" y="237.1">DIMENSIONS ARE IN MILLIMETERS</text>
<text x="230.6" y="239.6">SURFACE FINISH:</text>
<text x="264.4" y="234.6">FINISH:</text>
<text x="311.3" y="234.5">DEBURR AND</text>
<text x="311.3" y="237">BREAK SHARP</text>
<text x="311.3" y="239.5">EDGES</text>
<text x="342.6" y="236">DO NOT SCALE DRAWING</text>
<text x="383.3" y="236.2">REVISION</text>
<text x="230.6" y="242.1">TOLERANCES:</text>
<text x="232.2" y="244.6">LINEAR:</text>
<text x="232.2" y="247.1">ANGULAR:</text>
<text x="244.3" y="252">NAME</text>
<text x="260" y="251.9">SIGNATURE</text>
<text x="277.2" y="251.9">DATE</text>
<text x="330.1" y="251.9">TITLE:</text>
<text x="230.6" y="256.1">DRAWN</text>
<text x="230.9" y="260.3">CHK'D</text>
<text x="230.4" y="264.4">APPV'D</text>
<text x="231.1" y="268.8">MFG</text>
<text x="231.5" y="273">Q.A</text>
<text x="285.6" y="272.5">MATERIAL:</text>
<text x="330" y="272.5">DWG NO.</text>
<text x="285.6" y="285.5">WEIGHT:</text>
<text x="330.1" y="285.6">SCALE:1:2</text>
<text x="374.5" y="285.6">SHEET 1 OF 1</text>
</g>
</svg>
